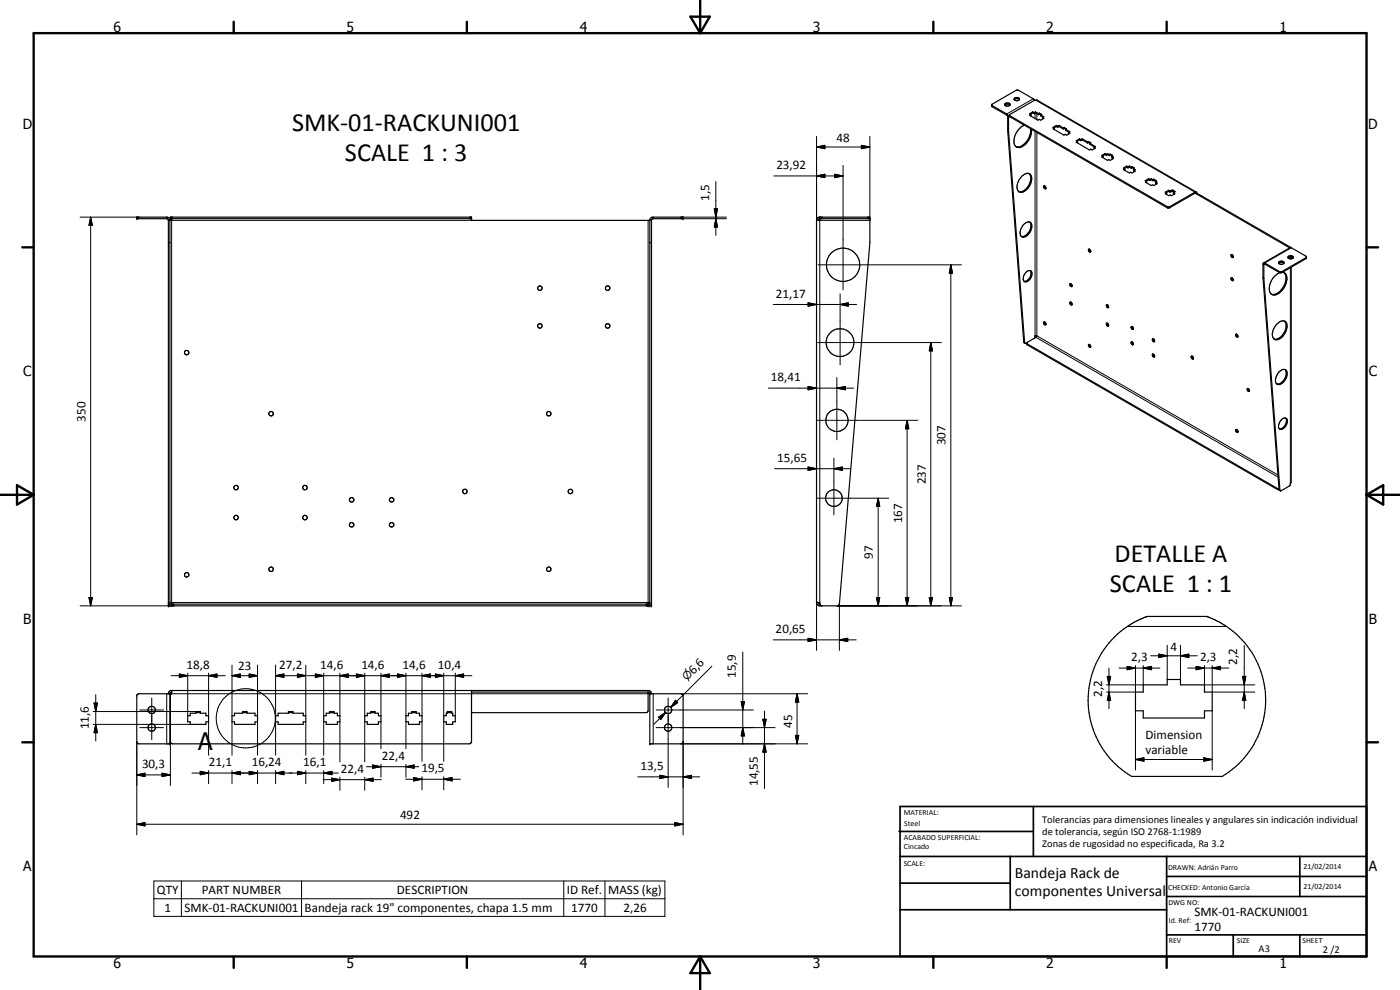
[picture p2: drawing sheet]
<svg xmlns="http://www.w3.org/2000/svg" width="420mm" height="297mm" viewBox="0 0 420 297" stroke-linecap="round" stroke-linejoin="round" font-family="sans-serif">
<g fill="none" stroke="#000" stroke-width=".35">
<path d="M297.6 31.5l4.6 2.7 .3 .4 .2 4.6M301.5 31.5a.83 .83 0 0 1 .8-.6 .83 .83 0 0 1 .8 .6M301.5 31.5a1.08 1.08 0 0 0 1.6 0M301.6 31.5a1.07 1.07 0 0 1 1.5 0M302.4 39.1l4.8 63.6 .5 .3 .6-.3M302.4 39.1l.3 .1M302.7 39.2l4.9 63.8M302.9 34.5l.1 .5 47.3 27.4h.7l7.6-4.4 .3 .1M303 34.4l7.4-4.3 .8-.1 47.8 27.6-8.1 4.5h-.4l-47.5-27.4zM304.4 29.9a1.14 1.14 0 0 1 1.5 0M304.4 29.8a.97 .97 0 0 0 1.5 0M304.4 29.8h-.1a.84 .84 0 0 1 .9-.6 .84 .84 0 0 1 .7 .6"/>
<path d="M307.4 37.6a5 5 0 0 0-2.7 6.1 2.32 2.32 0 0 0 3.5-.9 5.4 5.4 0 0 0 1.3-4M309.3 38.7a5.4 5.4 0 0 1-3.5 5.4l-.8-.1M309.4 34.4l-.4 .2 2.5 1.5 .4-.3 .4 .3 1-.6-.4-.2M309.4 34.4l-.1 .4M310 33.6l-1 .6 .4 .2M310 33.9l-.8 .4M310 33.6v.3M310 33.6l.4 .2M310 33.9l.4 .2M310.4 33.8v.3M310.5 30.1l-.4-.5-4.8-2.6-7.7 4.3 .1 .7 4.7 2.8v4.3M310.8 33.6l.9 .5"/>
<path d="M310.8 33.6v.3M310.8 33.9l.9 .5M310.8 33.9l-.4 .2M310.8 33.6l-.4 .2M311.7 34.1v.3M311.9 34l.8 .3-.3 .2M311.9 34v.2M311.9 34.2l.5 .3M311.9 34l-.2 .1M311.9 34.2l-.2 .2M312.4 34.5v.3l.6 .4M312.4 34.5l.9 .6-.4 .2"/>
<path d="M312.9 35.3l.1 .3M316.4 38.4l-.4 .3 3.3 1.9 .4-.3 .4 .3 1-.6-.4-.2M316.4 38.4l-.1 .4M317 37.6l-1 .6 .4 .2M317 38l.4 .2M317 38l-.7 .4M317 37.6v.4M317 37.6l.4 .3M317.4 37.9v.3M317.8 38l-.4 .2M317.8 37.6v.4M317.8 37.6l-.4 .3"/>
<path d="M317.8 37.6l1.3 .8M317.8 38l1.3 .7M319.1 38.4v.3M319.4 38.2l.7 .5-.3 .1M319.4 38.2v.3M319.4 38.5l.4 .3M319.4 38.2l-.3 .2M319.4 38.5l-.3 .2M319.8 38.8l1.3 .7-.4 .3M319.8 38.8v.3l1 .6M320.7 39.8l.1 .3M306.7 52.9a1.67 1.67 0 0 1 2.7-.2 4.1 4.1 0 0 1-3.1 5 1.96 1.96 0 0 1-.8-3z"/>
<path d="M308.9 52.1l.1 .1a3.4 3.4 0 0 1-.5 3.8 2.89 2.89 0 0 1-2.8 1.5M313.3 55.8a.53 .53 0 0 1 .5 .3 .53 .53 0 0 1-.1 .6l-.4-.4zM313.5 55.8l.4 .7M323.4 42.5l-.4 .2 4 2.3 .4-.3 .4 .3 .9-.6-.3-.2M323.4 42.5l-.2 .3M324 42l.4 .2M324 41.7l.4 .2M324 41.7v.3M324 41.7l-1 .5 .4 .3M324 42l-.8 .4M324.4 41.9v.3M324.8 42l-.4 .2"/>
<path d="M324.8 41.7v.3M324.8 41.7l-.4 .2M324.8 41.7l1.6 .9M324.8 42l1.6 .9M326.4 42.6v.3M326.7 42.5l.7 .3-.3 .2M326.7 42.5v.3M326.7 42.8l.4 .2M326.7 42.5l-.3 .1M326.7 42.8l-.3 .1M327.1 43v.3l1.4 .8M327.1 43l1.6 1-.3 .2"/>
<path d="M328.4 44.2l.1 .4M331 46.9l-.3 .2 1.7 1 .4-.2 .4 .2 1-.6-.4-.2M331 46.9l-.1 .3M331.6 46.1l-1 .6 .4 .2M331.6 46.4l-.7 .4M331.6 46.1v.3M331.6 46.1l.4 .2M331.6 46.4l.4 .2M332 46.3v.3M332.4 46.1l.5 .3M332.4 46.1v.3M332.4 46.4l.5 .3"/>
<path d="M332.4 46.4l-.4 .2M332.4 46.1l-.4 .2M332.9 46.4v.3M333.2 46.2l.7 .4-.2 .2M333.2 46.2v.3M333.2 46.5l.5 .3M333.2 46.2l-.3 .2M333.2 46.5l-.3 .2M333.7 46.8v.3l.2 .1M333.7 46.8l.5 .3-.4 .2M333.8 47.3l.1 .4M337.6 50.7l-.4 .2 1.8 1 .3-.2 .5 .2 .9-.5-.4-.3"/>
<path d="M337.6 50.7l-.1 .4M338.1 49.8l-1 .6 .5 .3M338.1 49.8l.4 .3M338.1 49.8v.4M338.1 50.2l.4 .2M338.1 50.2l-.7 .4M338.5 50.1v.3M339 50.2l-.5 .2M339 49.8v.4M339 49.8l-.5 .3M339 49.8l.5 .4M339 50.2l.5 .3"/>
<path d="M339.5 50.2v.3M339.8 50l.7 .4-.3 .2M339.8 50v.3M339.8 50.3l.4 .2M339.8 50l-.3 .2M339.8 50.3l-.3 .2M340.2 50.6l.2 .5M340.2 50.6l.5 .3-.4 .2M340.3 51.1l.2 .4M344.1 54.4l-.4 .3 1.8 1 .4-.2 .4 .2 .9-.6-.3-.2M344.1 54.4l-.1 .4M344.7 53.6l-1 .6 .4 .2"/>
<path d="M344.7 53.9l-.8 .5M344.7 53.6v.3M344.7 53.6l.4 .2M344.7 53.9l.4 .2M345.1 53.8v.3M345.5 53.6l.5 .3M345.5 53.6v.3M345.5 53.9l.5 .3M345.5 53.9l-.4 .2M345.5 53.6l-.4 .2M346 53.9v.3M346.3 53.8l.7 .4-.3 .2"/>
<path d="M346.3 53.8v.3M346.3 54.1l.4 .3M346.3 53.8l-.3 .1M346.3 54.1l-.3 .1M346.7 54.4l.5 .3-.3 .2M346.7 54.4v.3l.3 .1M346.9 54.9l.1 .3M350.1 57.9l-.4 .2 1.1 .6 .4-.2 .4 .2 1-.5-.4-.3M350.1 57.9l-.1 .4M350.7 57.1l-1 .6 .4 .2M350.7 57.4l.4 .3M350.7 57.1l.4 .2"/>
<path d="M350.7 57.1v.3M350.7 57.4l-.7 .4M351.1 57.3v.4M351.5 57.1l.2 .1M351.5 57.1v.3M351.5 57.4l.2 .1M351.5 57.4l-.4 .3M351.5 57.1l-.4 .2M351.7 57.2v.3M351.9 57l-.2 .2M351.9 57l.8 .4-.3 .2M351.9 57v.3"/>
<path d="M351.9 57.3l.5 .3M351.9 57.3l-.2 .2M352.2 57.9l.1 .4M352.4 57.6l.1 .1-.3 .2M352.4 57.6v.2M358.9 58.1l28.1 16.2M359 57.6l.2 .4M359.2 58l28.2 16.3M359.2 58l-.3 .1M41.1 65.2h9.1l.8 .7v115.9h-.5v-115.7l-.5-.5h-8.9zM50.5 72.8h.5M51.5 65.6v.5h-.5"/>
<path d="M141.5 65.6h-90.4v-.4h90.4v.9h53.5M195 72.8h.5M195.4 65.3l.4-.1h9.2v.4h-9l-.5 .4v115.8h-.5v-115.9zM246 65.2v.9h-.9M261.1 65.6h-15.1l-.5 .5M307 67.6l.5-.5a1.23 1.23 0 0 1 1.6-.4 1.23 1.23 0 0 1 .6 1.5 3.7 3.7 0 0 1-2.1 2.8 1.17 1.17 0 0 1-1.3-.3 1.17 1.17 0 0 1-.1-1.4zM309 66.6a3 3 0 0 1-2.5 4.4M326.7 74.8a.45 .45 0 0 1 .6 .3 .45 .45 0 0 1-.2 .5l-.4-.3zM326.9 74.8v.3l.5 .4M369.5 76.4a.47 .47 0 0 1 .5 .3 .47 .47 0 0 1-.1 .6l-.5-.5zM369.7 76.4l.1 .4 .3 .3M379.2 78.9l-.2 .2v4.2"/>
<path d="M383.7 79a1.04 1.04 0 0 1 1.6 0M383.8 78.6a.93 .93 0 0 1 1.5 .4 .91 .91 0 0 1-.8 .3 .91 .91 0 0 1-.8-.6zM386.5 77.3a1.12 1.12 0 0 0 1.6 0M386.5 77.3a.83 .83 0 0 1 .8-.6 .83 .83 0 0 1 .8 .6M386.6 77.3l.7-.3 .8 .3M387.4 74.3l4.6 2.6 .1 .6-7.7 4.4-5-2.7-.1 4.3M387.4 74.3l-8.2 4.6M387.5 77v.6M392.1 77.1l-7.7 4.5-4.9-2.7h-.3M307.8 81.8a1.01 1.01 0 0 1 1.3-.6 1.01 1.01 0 0 1 .6 1.4 1.96 1.96 0 0 1-2.3 1.9 2.03 2.03 0 0 1 .4-2.7zM309.2 81.2a2.29 2.29 0 0 1-1.9 3.2M313.3 96.6a.46 .46 0 0 1 .5 .3 .46 .46 0 0 1-.2 .6l-.3-.3z"/>
<path d="M313.5 96.6l.4 .7M321.1 90.7l.2 .7h.5M321.1 85.1a.54 .54 0 0 1 .6 .3 .54 .54 0 0 1-.1 .6l-.5-.4zM321.1 90.7h.1M321.3 90.6l.5 .8M321.3 85.1l.5 .8M321.3 90.6l-.2 .1M332.1 91.6h.5v.7l-.4-.2zM332.1 97.1a.43 .43 0 0 1 .5 .2 .43 .43 0 0 1-.2 .5l-.2-.1zM332.3 91.4l.4 .8M332.3 96.9l.1 .5 .3 .3M339.7 98l.1 .4 .3 .3"/>
<path d="M339.8 98a.45 .45 0 0 0-.3 .6 .45 .45 0 0 0 .6 .2M339.8 98l.3 .8M369.5 83.4a.47 .47 0 0 1 .5 .2 .47 .47 0 0 1-.1 .6l-.5-.5zM369.7 83.3l.1 .5 .3 .3M379 83.3l4.9 63.6M379 83.3l.3 .2M379.3 83.5l4.9 63.7M383 97.5a2.08 2.08 0 0 1 2.8-1 3.8 3.8 0 0 1-1.7 5.1 1.46 1.46 0 0 1-1.9 0 1.46 1.46 0 0 1-.3-1.9l.4-1.1zM384 81.8a5.3 5.3 0 0 0-2.9 5.9 1.8 1.8 0 0 0 3 .1 4.8 4.8 0 0 0 1.8-5.6l-.6-.4M384.9 81.7l.5 .1M385.5 96.3a3.5 3.5 0 0 1-.9 4.5l-1.5 1-.8-.1M385.5 82a4.7 4.7 0 0 1-1.8 5.7l-1.3 .6h-.8"/>
<path d="M387.5 80.2v64.5l-.6 1.1-2.4 1.4-.6-.3M308.1 103l.1 .4 75.2 43.5h.5M308.3 102.7v.5l75.1 43.4h.5M310.3 101.6l.3-.8h.6l-.3 .4-2.6 1.5M326.7 103.4l.5 .1 .1 .7-.5-.2zM326.9 103.3v.3l.5 .5M339.7 102.6l.4 .7M339.8 102.6a.43 .43 0 0 0-.2 .5 .43 .43 0 0 0 .5 .2M339.8 102.6l.3 .7M345.9 101.7a.46 .46 0 0 1 .5 .3 .46 .46 0 0 1-.2 .5l-.3-.3zM346 106.2a.57 .57 0 0 1 .4 .9l-.5-.3zM346.1 101.6l.1 .5 .3 .3"/>
<path d="M346.1 106.3v.3l.4 .4M357.5 107l.4-.1 .3 .7a.5 .5 0 0 1-.6-.1 .5 .5 0 0 1-.1-.5zM357.7 106.8l.1 .5 .4 .3M370.9 100.3a.54 .54 0 0 1 .5 .3 .54 .54 0 0 1 0 .6l-.5-.4zM371.1 100.2l.1 .5 .3 .3M374.3 116.6a.46 .46 0 0 1 .6 .3 .46 .46 0 0 1-.2 .5l-.4-.3zM374.6 116.5l.1 .6 .3 .2M383.9 111.6a1.36 1.36 0 0 1 2.3-.3 3.4 3.4 0 0 1-2.5 4.1 1.6 1.6 0 0 1-.6-2.5zM385.6 110.9a3.1 3.1 0 0 1-2.2 4.3h-.2M371 128.8a.57 .57 0 0 1 .4 1l-.5-.4zM371.1 128.9l.1 .4 .3 .3M384.5 126.1l.4-.5a.93 .93 0 0 1 1.2 0 .93 .93 0 0 1 .2 1.3 1.89 1.89 0 0 1-2.3 1.8 1.92 1.92 0 0 1 .5-2.6z"/>
<path d="M385.8 125.4a2.27 2.27 0 0 1-1.8 3.3M51 180.8h.5v1h143v-1h.5M51.5 181.3h143M245.1 180.8h.9l.1 .5M245.5 180.8l.1 .3 .5 .2M246.1 181.3l.4 .5M251.7 181.6v.2h-5.9l-.7-.8v-115.1l.7-.7h15.3v7.6l-9.2 108.4-.5 .6M334.5 191.1a26.9 26.9 0 0 1 9.7-6.1l18.3 .1a26.7 26.7 0 0 1 17.2 22.6 26.7 26.7 0 0 1-12.9 25.3h-27.2a26.6 26.6 0 0 1-5.1-41.9zM41.2 208.4l.5-.2h9.3v15h-9.3l-.6-.4v-14.1zM50.5 208.2l.2-.7 .6-.3h143.5l.5 .3 .2 .7M51.5 207.2v1l-.4 .4v14.1l.7 .5h89.1l.6-.5v-15.5M51.5 207.6l-.5 .6"/>
<path d="M57.1 214h1.7v-.5h1.3v.5h1.7v.8h.8v1.8h-.8v.7h-4.7v-.7h-.8v-1.8h.8zM58.8 213.8h1.3M70.4 214h2.4v-.5h1.3v.5h2.4v.8h.8v1.8h-.8v.7h-6.1v-.7h-.8v-1.8h.8zM72.8 213.8h1.3M82.7 214.8h.8v-.8h3.1v-.5h1.3v.5h3.1v.8h.8v1.8h-.8v.7h-7.5v-.7h-.8zM86.6 213.8h1.3M97.1 214.8h.8v-.8h1v-.5h1.3v.5h1v.8h.8v1.8h-.8v.7h-3.3v-.7h-.8zM98.9 213.8h1.3M109.5 214.8h.7v-.8h1v-.5h1.4v.5h1v.8h.7v1.8h-.7v.7h-3.4v-.7h-.7zM111.2 213.8h1.4M122.6 214h1v-.5h1.3v.5h1v.8h.7v1.8h-.7v.7h-3.3v-.7h-.8v-1.8h.8zM123.6 213.8h1.3"/>
<path d="M134.2 213.5h1.4v.5h.3v.8h.7v1.8h-.7v.7h-2v-.7h-.7v-1.8h.7v-.8h.3zM134.2 213.8h1.4M141.5 207.6h53M194.5 207.6l.5 .6M194.5 207.6v5.8l-.6 .4h-52.4M195 208.2h9.4l.5 .3 .1 14.2-.5 .4-9.5 .1zM340.8 207.6h2.3v-2.1h7.2v-1.6h4v1.6h7.2v2.1h2.3v5.7h-2.3v2.1h-18.4v-2.1h-2.3z"/>
<circle cx="253" cy="79.4" r="5"/>
<circle cx="162" cy="86.4" r=".68"/>
<circle cx="162" cy="97.8" r=".67"/>
<circle cx="182.4" cy="97.8" r=".67"/>
<circle cx="182.4" cy="86.5" r=".67"/>
<circle cx="56" cy="105.8" r=".67"/>
<circle cx="252.1" cy="102.8" r="4.2"/>
<circle cx="81.4" cy="124.1" r=".66"/>
<circle cx="164.7" cy="124.1" r=".66"/>
<circle cx="251.2" cy="126.1" r="3.3"/>
<circle cx="70.9" cy="146.3" r=".66"/>
<circle cx="70.9" cy="155.3" r=".67"/>
<circle cx="91.5" cy="146.3" r=".67"/>
<circle cx="91.5" cy="155.3" r=".68"/>
<circle cx="105.5" cy="157.5" r=".67"/>
<circle cx="105.5" cy="150" r=".67"/>
<circle cx="117.5" cy="150" r=".67"/>
<circle cx="117.5" cy="157.5" r=".66"/>
<circle cx="139.5" cy="147.5" r=".68"/>
<circle cx="171.2" cy="147.5" r=".66"/>
<circle cx="250.3" cy="149.4" r="2.5"/>
<circle cx="56" cy="172.5" r=".68"/>
<circle cx="81.3" cy="170.8" r=".66"/>
<circle cx="164.7" cy="170.8" r=".68"/>
<circle cx="45.5" cy="213" r="1.11"/>
<circle cx="45.5" cy="218.3" r="1.1"/>
<circle cx="200.5" cy="218.3" r="1.1"/>
<circle cx="200.5" cy="213" r="1.1"/>
</g>
<g fill="#000">
<circle cx="41.1" cy="65.6" r=".18"/>
<circle cx="41.1" cy="65.2" r=".18"/>
<circle cx="51.1" cy="65.2" r=".18"/>
<circle cx="51.1" cy="65.6" r=".18"/>
<circle cx="141.5" cy="65.2" r=".18"/>
<circle cx="141.5" cy="65.6" r=".18"/>
<circle cx="205" cy="65.6" r=".18"/>
<circle cx="205" cy="65.2" r=".18"/>
<circle cx="245.1" cy="66.1" r=".18"/>
<circle cx="50.5" cy="181.8" r=".18"/>
<circle cx="51" cy="181.8" r=".18"/>
<circle cx="51.5" cy="181.3" r=".18"/>
<circle cx="194.5" cy="181.8" r=".18"/>
<circle cx="194.5" cy="181.3" r=".18"/>
<circle cx="195" cy="181.8" r=".18"/>
<circle cx="195.5" cy="181.8" r=".18"/>
<circle cx="245.1" cy="180.8" r=".18"/>
<circle cx="51" cy="208.2" r=".18"/>
<circle cx="51.5" cy="207.2" r=".18"/>
<circle cx="141.5" cy="207.2" r=".18"/>
<circle cx="195" cy="208.2" r=".18"/>
<circle cx="51" cy="223.2" r=".18"/>
<circle cx="195" cy="223.2" r=".18"/>
</g>
<g fill="none" stroke="#000" stroke-width=".3">
<path d="M297.7 31.7v.3M302.4 35l.3 .1 .3-.1M303.1 34.8v.3M310.1 29.6l-7.9 4.6v.3M310.6 34v1.6M310.6 39.4v61.4M310.9 30.1l47.7 27.6M311.2 39.8v61l72.4 41.7M311.2 34.1v1.8M214.8 54.5v16.1M232.2 52.8h20.8M245.1 44.1l2.5-.5v1z"/>
<path d="M245.1 52.8l2.5-.5v1zM245.1 44.1h16M245.1 40.9v25.2M250.5 52.3l2.5 .5-2.5 .5zM253 49.6v37.4M258.5 43.6l2.6 .5-2.6 .5zM261.1 40.9v25.2h-15.1v114.7M358.6 58l.3 .1M24 65.2h17.7v.4M27.2 65.2l.5 2.4h-1zM27.2 65.2v116.6M50 65.2v.4"/>
<path d="M50.5 66.1h.5M51.8 65.2v.4M140.9 65.2v.4M141.5 66.1h-90v114.7h143v-114.7M195 66.1h.5M196 65.2v.4M214.4 62.6h.9l-.5 2.6zM214.8 65.6l.5 2.5h-.9zM218 65.2h-13.6v.4h13.6M245.5 79.5h43M246.7 65.2v.4M260.4 65.2v.4"/>
<path d="M285.4 79.5l.5 2.5h-1zM285.4 79.5v102.3M350.3 62v.4M351 62v.4M387 74.3v.1M387.3 77v.7M387.6 74.3l-8.1 4.6v.3h-.5M392 77.3v.3M232.1 91.4h25M242.5 90.8l2.6 .6-2.6 .5zM252.1 91.4l2.5-.6v1.1zM252.1 88.2v21.3"/>
<path d="M384 81.5v.3M384.7 81.5v.3M387.3 80.3v64.7M230.6 116.5h25.6M242.5 116l2.6 .5-2.6 .5zM245.4 102.8h37.1M251.2 116.5l2.5-.5v1zM251.2 113.3v18.7M279.3 102.8l.6 2.5h-1zM279.3 102.8v79M307.2 102.7l.3 .1M308.3 103.2v.3"/>
<path d="M310.9 101.2l72.7 42M245.4 126.1h30M250.3 137.5v17M272.2 126.1l.5 2.6h-1zM272.2 126.1v55.7M232.5 140.6h22.8M242.5 140.1l2.6 .5-2.6 .5zM245.3 149.5h21.4M250.3 140.6l2.5-.5v1zM263.6 149.5l.4 2.4h-1zM263.6 149.5v32.3M383.4 146.6v.3"/>
<path d="M383.9 146.9l.2 .2M26.7 179.3h1l-.5 2.5zM263 179.3h1l-.4 2.5zM271.7 179.3h1l-.5 2.5zM278.9 179.3h1l-.6 2.5zM284.9 179.3h1l-.5 2.5zM50.5 181.2h.5M52.2 181.3v.5h-28.2M69.6 199.6v15.2M77.3 199.6v15.2M82.7 199.6v15.2M91.8 199.6v15.2"/>
<path d="M193.9 181.3v.5M195 181.2h.5M213.6 199.9l-12.3 12.3M222.9 195.6v27.7M232.1 192h24.9M242.5 191.5l2.6 .5-2.6 .5zM245.1 180.8v14.4M246 181.3v.5M251.3 181.8h37.2M251.9 192l2.5-.5v1zM251.9 181.2v14M338.3 199.9l2.5 .5-2.5 .6z"/>
<path d="M338.4 188h29.7M340.8 199.7v7.9h-8.7M343.1 199.7v5.8h-11M345.3 196.8h14M347.8 196.3l2.5 .5-2.5 .5zM350.3 193.6v10.3M354.3 196.8l2.5-.5v1zM354.3 193.6v10.3M359 199.9l2.5 .5-2.5 .6zM361.5 199.7v5.8h15.1M363.8 199.7v7.9h12.8M373.4 193.7v18.9"/>
<path d="M28 217.3h17.4M28 213.5h17.4M28.2 210.9h1l-.5 2.6zM28.7 217.3l.5 2.5h-1zM28.7 208.4v13.9M41.9 218.3h7.2M41.9 213h7.2M45.5 209.4v12.5M45.6 217.3h11.5M45.6 213.5h13.2M50 208.2v15M51.3 202.7h16.3"/>
<path d="M51.5 208.2h143M53.8 202.2l2.5 .5-2.5 .5zM56.3 202v12.8M62.6 202.7l2.5-.5v1zM62.6 202v12.8M62.6 216.6v10M69.6 202.7l2.5-.5v1zM69.6 202.7h7.7M69.6 216.6v10M74.8 202.2l2.5 .5-2.5 .5zM77.3 216.6v10M82.7 202.7l2.5-.5v1z"/>
<path d="M82.7 202.7h9.1M82.7 216.6v10M89.3 202.2l2.5 .5-2.5 .5zM91.8 216.6v10M92.1 202.7h49.5M94.6 202.2l2.5 .5-2.5 .5zM97.1 202v12.8M97.1 216.6v10M102 202.7l2.5-.5v1zM102 202v12.8M102 216.6v12M107 202.2l2.5 .5-2.5 .5z"/>
<path d="M109.5 202v12.8M109.5 216.6v12M114.3 202.7l2.5-.5v1zM114.3 202v12.8M114.3 216.6v8.1M119.3 202.2l2.5 .5-2.5 .5zM121.8 202v12.8M121.8 216.6v8.1M126.6 202.7l2.6-.5v1zM126.6 202v12.8M126.6 216.6v11.8M130.7 202.2l2.5 .5-2.5 .5z"/>
<path d="M133.2 202v12.8M133.2 216.6v11.8M136.6 202.7l2.5-.5v1zM136.6 202v12.8M196 208.2v15M196.9 218.3h35.7M196.9 213h29.2M197.6 215.2l2.1-1.4-1.4 2.1zM199.7 213.8l-3.5 3.5M200.5 209.4v26.9M202.7 210.1l.7 .7-2.1 1.4zM204.4 208.2h38"/>
<path d="M222.5 210.5h.9l-.5 2.5zM222.9 218.3l.5 2.5h-.9zM228.9 215.8h1l-.5 2.5zM229.4 213.3v23.3M239.2 208.2l.5 2.5h-1zM239.2 208.2v15M332.3 202.9h1l-.5 2.6zM332.8 207.6l.5 2.6h-1zM332.8 200.4v12.2M335.8 200.4h12.3M340.8 213.3v17.8M343.1 200.4l2.5-.5v1.1z"/>
<path d="M356.5 200.4h12.3M363.8 200.4l2.5-.5v1.1zM363.8 213.3v17.8M372.9 202.9h1l-.5 2.6zM373.4 207.6l.5 2.6h-1zM41.1 232.5l2.4-.5v1zM41.1 222.5v28M41.1 232.5h10M48.6 232l2.5 .5-2.5 .5zM51.1 222.5v13.2M57.6 231.9h43.9M60.1 231.4l2.5 .5-2.5 .6z"/>
<path d="M62.6 231.2v3.9M69.6 231.9l2.5-.5v1.1zM69.6 231.2v3.9M74.8 231.4l2.5 .5-2.5 .6zM77.3 231.2v3.9M82.7 231.9l2.5-.5v1.1zM82.7 231.2v3.9M89.3 231.4l2.5 .5-2.5 .6zM91.8 231.2v3.9M97 233.9h17.5M97.1 231.9l2.5-.5v1.1zM97.1 231.2v3.9"/>
<path d="M99.5 233.5l2.5 .4-2.5 .5zM102 233.2v3.9M109.5 233.9l2.5-.4v.9zM109.5 233.2v3.9M110 230h15.7M111.8 229.5l2.5 .5-2.5 .5zM114.3 229.3v3.9M121.7 233.8h16.5M121.8 230l2.5-.5v1zM121.8 229.3v3.9M124.2 233.3l2.4 .5-2.4 .5zM126.6 233v4"/>
<path d="M133.2 233.8l2.5-.5v1zM133.2 233v4M191.4 233.1h18.6M198 232.6l2.5 .5-2.5 .5zM204.4 223.2h38M205 233.1l2.5-.5v1zM205 222.5v28M229.4 223.2l.5 2.5h-1zM238.7 220.6h1l-.5 2.6zM340.8 227.9l2.5-.5v1zM340.8 227.9h23M361.3 227.4l2.5 .5-2.5 .5z"/>
<path d="M41.1 247.3l2.4-.5v1zM41.1 247.3h163.9M202.5 246.8l2.5 .5-2.5 .5zM46.2 264.3h153.3v10.7h-153.3zM46.2 269.7h153.3M54.4 264.3v10.7M90.5 264.3v10.7M169.2 264.3v10.7M181.6 264.3v10.7"/>
<circle cx="73.8" cy="215.5" r="8.9"/>
</g>
<g fill="none" stroke="#000" stroke-width=".71">
<path d="M10.1 9.9h400v277.1h-400zM70.1 6.5v3.4M140.1 6.5v3.4M207.2 5h5.8l-2.9 4.9zM210.1 0v9.9M280.1 6.5v3.4M350.1 6.5v3.4M6.7 74.2h3.4M410.1 74.2h3.5M.1 148.5h10M5.1 145.6l5 2.9-5 2.9zM410.1 148.5h10"/>
<path d="M410.1 148.5l5-2.9v5.8zM6.7 222.7h3.4M410.1 222.7h3.5M70.1 287v3.4M140.1 287v3.4M210.1 287v10M210.1 287l2.9 5h-5.8zM280.1 287v3.4M350.1 287v3.4"/>
</g>
<g fill="none" stroke="#000" stroke-width=".51">
<path d="M269.8 249.5h40.3M270.1 242h140v45h-140zM270.1 257h140M303.2 257v16M310.1 242v15M350.1 257v30M390.1 257v12M270.1 265h33.1M270.1 273h80M350.1 269h60M350.1 263h60M350.1 280.5h60"/>
<path d="M370.1 280.5v6.5M390.1 280.5v6.5"/>
</g>
<g fill="#000">
<path d="M245.1 44.1l2.5-.5v1zM245.1 52.8l2.5-.5v1zM250.5 52.3l2.5 .5-2.5 .5zM258.5 43.6l2.6 .5-2.6 .5zM27.2 65.2l.5 2.4h-1zM214.4 62.6h.9l-.5 2.6zM214.8 65.6l.5 2.5h-.9zM242.5 90.8l2.6 .6-2.6 .5zM252.1 91.4l2.5-.6v1.1zM285.4 79.5l.5 2.5h-1zM242.5 116l2.6 .5-2.6 .5zM251.2 116.5l2.5-.5v1z"/>
<path d="M279.3 102.8l.6 2.5h-1zM272.2 126.1l.5 2.6h-1zM242.5 140.1l2.6 .5-2.6 .5zM250.3 140.6l2.5-.5v1zM263.6 149.5l.4 2.4h-1zM26.7 179.3h1l-.5 2.5zM263 179.3h1l-.4 2.5zM271.7 179.3h1l-.5 2.5zM278.9 179.3h1l-.6 2.5zM284.9 179.3h1l-.5 2.5zM242.5 191.5l2.6 .5-2.6 .5zM251.9 192l2.5-.5v1z"/>
<path d="M343.1 200.4l2.5-.5v1.1zM347.8 196.3l2.5 .5-2.5 .5zM354.3 196.8l2.5-.5v1zM363.8 200.4l2.5-.5v1.1zM28.2 210.9h1l-.5 2.6zM28.7 217.3l.5 2.5h-1zM53.8 202.2l2.5 .5-2.5 .5zM62.6 202.7l2.5-.5v1zM69.6 202.7l2.5-.5v1zM74.8 202.2l2.5 .5-2.5 .5zM82.7 202.7l2.5-.5v1zM89.3 202.2l2.5 .5-2.5 .5z"/>
<path d="M94.6 202.2l2.5 .5-2.5 .5zM102 202.7l2.5-.5v1zM107 202.2l2.5 .5-2.5 .5zM114.3 202.7l2.5-.5v1zM119.3 202.2l2.5 .5-2.5 .5zM126.6 202.7l2.6-.5v1zM130.7 202.2l2.5 .5-2.5 .5zM136.6 202.7l2.5-.5v1zM197.6 215.2l2.1-1.4-1.4 2.1zM202.7 210.1l.7 .7-2.1 1.4zM222.5 210.5h.9l-.5 2.5zM228.9 215.8h1l-.5 2.5z"/>
<path d="M239.2 208.2l.5 2.5h-1zM332.3 202.9h1l-.5 2.6zM332.8 207.6l.5 2.6h-1zM338.3 199.9l2.5 .5-2.5 .6zM359 199.9l2.5 .5-2.5 .6zM372.9 202.9h1l-.5 2.6zM373.4 207.6l.5 2.6h-1zM41.1 232.5l2.4-.5v1zM48.6 232l2.5 .5-2.5 .5zM60.1 231.4l2.5 .5-2.5 .6zM69.6 231.9l2.5-.5v1.1zM74.8 231.4l2.5 .5-2.5 .6z"/>
<path d="M82.7 231.9l2.5-.5v1.1zM89.3 231.4l2.5 .5-2.5 .6zM99.5 233.5l2.5 .4-2.5 .5zM97.1 231.9l2.5-.5v1.1zM111.8 229.5l2.5 .5-2.5 .5zM109.5 233.9l2.5-.4v.9zM124.2 233.3l2.4 .5-2.4 .5zM121.8 230l2.5-.5v1zM133.2 233.8l2.5-.5v1zM198 232.6l2.5 .5-2.5 .5zM205 233.1l2.5-.5v1zM222.9 218.3l.5 2.5h-.9z"/>
<path d="M229.4 223.2l.5 2.5h-1zM238.7 220.6h1l-.5 2.6zM340.8 227.9l2.5-.5v1zM361.3 227.4l2.5 .5-2.5 .5zM41.1 247.3l2.4-.5v1zM202.5 246.8l2.5 .5-2.5 .5z"/>
</g>
<g font-size="7.9">
<text x="87.7" y="39.2">SMK-01-RACKUNI001</text>
<text x="103.5" y="48.2">SCALE 1 : 3</text>
<text x="334.5" y="168.5">DETALLE A</text>
<text x="333.1" y="177.5">SCALE 1 : 1</text>
</g>
<text font-size="7.2" x="59.5" y="225">A</text>
<g font-size="4.7">
<text x="304.6" y="263.5">Bandeja Rack de</text>
<text x="304.6" y="268.9">componentes Universal</text>
</g>
<g font-size="4.2">
<text x="34" y="9.6">6</text>
<text x="104" y="9.6">5</text>
<text x="174" y="9.6">4</text>
<text x="244" y="9.6">3</text>
<text x="314" y="9.6">2</text>
<text x="384" y="9.6">1</text>
<text x="6.8" y="38.7">D</text>
<text x="410.6" y="38.7">D</text>
<text x="7" y="112.9">C</text>
<text x="410.8" y="112.9">C</text>
<text x="7" y="187.1">B</text>
<text x="410.8" y="187.1">B</text>
<text x="7" y="261.4">A</text>
<text x="410.8" y="261.4">A</text>
<text x="34" y="290.4">6</text>
<text x="104" y="290.4">5</text>
<text x="174" y="290.4">4</text>
<text x="244" y="290.4">3</text>
<text x="314" y="290.4">2</text>
<text x="384" y="290.4">1</text>
</g>
<g font-size="3.9">
<text x="251.1" y="42.6">48</text>
<text x="233" y="50.8">23,92</text>
<text x="212.8" y="60.2" transform="rotate(-90 212.8 60.2)">1,5</text>
<text x="232.8" y="89.3">21,17</text>
<text x="231.3" y="114.4">18,41</text>
<text x="25.7" y="126.5" transform="rotate(-90 25.7 126.5)">350</text>
<text x="283.8" y="133.6" transform="rotate(-90 283.8 133.6)">307</text>
<text x="233.3" y="138.6">15,65</text>
<text x="277.8" y="145.3" transform="rotate(-90 277.8 145.3)">237</text>
<text x="270.7" y="157" transform="rotate(-90 270.7 157)">167</text>
<text x="262" y="167.6" transform="rotate(-90 262 167.6)">97</text>
<text x="232.8" y="189.9">20,65</text>
<text x="351.3" y="195.2">4</text>
<text x="56" y="200.7">18,8</text>
<text x="71.5" y="201.2">23</text>
<text x="83.8" y="200.7">27,2</text>
<text x="96.1" y="200.7">14,6</text>
<text x="108.4" y="200.7">14,6</text>
<text x="120.8" y="200.7">14,6</text>
<text x="131.4" y="200.7">10,4</text>
<text x="208.1" y="202.5" transform="rotate(-45 208.1 202.5)">6,6</text>
<text x="220.8" y="203.4" transform="rotate(-90 220.8 203.4)">15,9</text>
<text x="339.5" y="198.4">2,3</text>
<text x="360.2" y="198.4">2,3</text>
<text x="371.3" y="199.4" transform="rotate(-90 371.3 199.4)">2,2</text>
<text x="330.7" y="209" transform="rotate(-90 330.7 209)">2,2</text>
<text x="26.7" y="218.9" transform="rotate(-90 26.7 218.9)">11,6</text>
<text x="237.7" y="218.4" transform="rotate(-90 237.7 218.4)">45</text>
<text x="343.8" y="221.8">Dimension</text>
<text x="114.6" y="228">22,4</text>
<text x="343.8" y="226.3">variable</text>
<text x="42.6" y="230.4">30,3</text>
<text x="62.6" y="229.9">21,1</text>
<text x="75.6" y="229.9">16,24</text>
<text x="91" y="229.9">16,1</text>
<text x="102.3" y="231.9">22,4</text>
<text x="126.5" y="231.7">19,5</text>
<text x="192.2" y="231.1">13,5</text>
<text x="227.4" y="235.8" transform="rotate(-90 227.4 235.8)">14,55</text>
<text x="120.1" y="245.7">492</text>
<text x="47.1" y="268.3">QTY</text>
<text x="60.5" y="268.3">PART NUMBER</text>
<text x="119.1" y="268.3">DESCRIPTION</text>
<text x="170.1" y="268.4">ID Ref.</text>
<text x="182.5" y="268.4">MASS (kg)</text>
<text x="49.3" y="273.6">1</text>
<text x="55.4" y="273.6">SMK-01-RACKUNI001</text>
<text x="91.4" y="273.7">Bandeja rack 19&quot; componentes, chapa 1.5 mm</text>
<text x="171.4" y="273.6">1770</text>
<text x="187.1" y="273.6">2,26</text>
<text x="358.5" y="275">SMK-01-RACKUNI001</text>
<text x="358.5" y="279.4">1770</text>
</g>
<text font-size="3.3" x="206.1" y="204.5" transform="rotate(-45 206.1 204.5)">n</text>
<g font-size="3.1">
<text x="312.7" y="246.8">Tolerancias para dimensiones lineales y angulares sin indicación individual</text>
<text x="312.7" y="250.4">de tolerancia, según ISO 2768-1:1989</text>
<text x="312.7" y="254">Zonas de rugosidad no especificada, Ra 3.2</text>
<text x="377.7" y="285.6">A3</text>
<text x="397" y="285.9">2 /2</text>
</g>
<g font-size="2.4">
<text x="271.2" y="244.4">MATERIAL:</text>
<text x="271.3" y="252">ACABADO SUPERFICIAL:</text>
<text x="271.4" y="247.9">Steel</text>
<text x="271.3" y="254.6">Cincado</text>
<text x="271.2" y="259.7">SCALE:</text>
<text x="350.6" y="261">DRAWN: Adrián Parro</text>
<text x="391.2" y="260.6">21/02/2014</text>
<text x="350.6" y="267.1">CHECKED: Antonio García</text>
<text x="391.2" y="266.7">21/02/2014</text>
<text x="350.6" y="271.4">DWG NO:</text>
<text x="350.8" y="276.9">Id. Ref:</text>
<text x="350.8" y="282.8">REV</text>
<text x="371.2" y="282.9">SIZE</text>
<text x="390.9" y="282.9">SHEET</text>
</g>
</svg>
